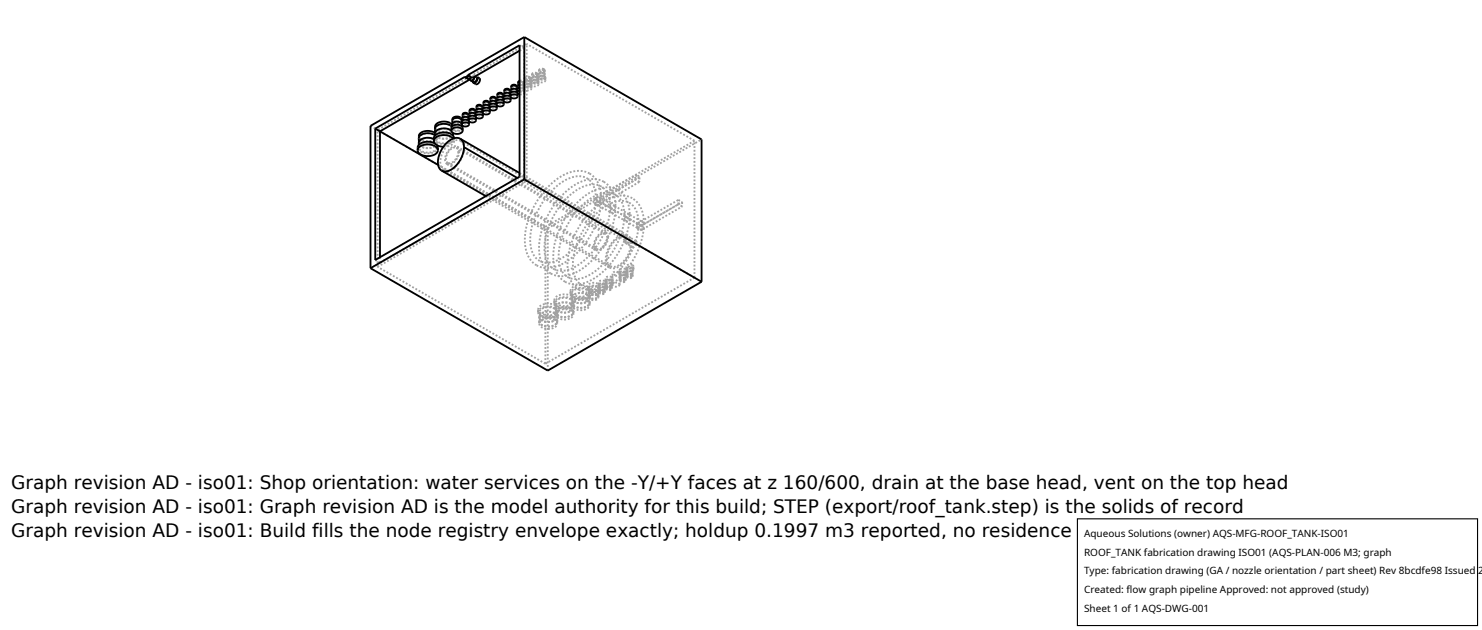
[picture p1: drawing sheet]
<svg xmlns="http://www.w3.org/2000/svg" width="212mm" height="90mm" viewBox="0 0 212 90" stroke-linecap="round" stroke-linejoin="round" font-family="sans-serif">
<g fill="none" stroke="#a0a0a0" stroke-width=".26" stroke-dasharray=".3 .3" stroke-linecap="butt">
<path d="M52.9 18l25.3 14.6M54.3 18.8l-.4-.2M59.8 19.8l.2-.4 .6-.3h.7l.7 .2M59.8 19.8v-.2M62 19.3l.3 .2 .1 .3M62 19.9l.3 .2 .1 .3M62.1 19l.3 .4M62.1 19.3l.3 .5M62.2 18.5l.2-.5 .5-.2 .7-.1 .7 .2M62.2 19.1l.1-.4 .6-.3h.7l.7 .2M62.2 19.8l.1-.5 .6-.2 .7-.1 .7 .2M62.2 18.5l-.1-.2"/>
<path d="M62.2 19.1l-.1-.2M62.2 19.8l-.1-.5M62.4 19.8l-.1 .3-.3 .2-.8 .2-.9-.2-.3-.2-.2-.3M62.4 19.8v-.4M62.4 19.4l-.1 .3-.3 .2-.8 .3-1-.2-.3-.3-.1-.3M62.4 19.8l-.1 .3-.3 .2-.8 .2-1-.2-.3-.2-.1-.3M64.3 17.9l.3 .3 .1 .3M64.3 18.6l.3 .2 .1 .3M64.3 19.2l.3 .3 .1 .3M64.5 18.7l.2 .3M64.5 18.1l.2 .4M64.6 17.8l.1 .3"/>
<path d="M64.6 17.2l.1-.1 .3-.2h.4l.3 .1M64.6 17.8l.1-.2 .3-.2h.4l.3 .1M64.6 18.3l.1-.2 .3-.2 .7 .1M64.6 17.2v-.1M64.6 17.8v-.2M64.6 18.3v-.3M64.7 18.5l-.1 .2-.3 .3-.8 .2-1-.2-.2-.3-.1-.2M64.7 19.1l-.1 .3-.3 .2-.9 .2-.9-.2-.2-.2-.1-.3M64.7 19.8l-.1 .2-.3 .2-.8 .3-.9-.2-.3-.3-.1-.2M64.7 18.5v-.4M64.7 19.1v-.6M64.7 19.8v-.5"/>
<path d="M64.7 18.1l-.1 .3-.3 .2-.8 .2-.9-.2-.3-.2-.2-.3M64.7 18.5l-.1 .2-.3 .2-.8 .3-1-.2-.3-.3-.1-.2M64.7 19.1l-.1 .3-.3 .2-.9 .2-.9-.2-.3-.2-.1-.3M64.7 19.8l.2 .3M64.9 19.7l-.1 .3-.3 .3-1.1 .3-1-.3-.3-.3-.1-.3M64.9 19.7v.4M65.7 17l.2 .2M65.7 17.5l.2 .3M65.7 18l.2 .3M65.9 17.2l-.2 .3-.4 .1-.5-.1-.2-.3M65.9 17.8l-.2 .2-.4 .1-.5-.1-.2-.2M65.9 18.3l-.2 .2-.4 .1-.5-.1-.2-.2"/>
<path d="M65.9 17.2v-.1M65.9 17.8v-.2M65.9 18.3v-.3M65.9 17l-.1 .3-.5 .1-.5-.1-.2-.3M66 17.2l-.3 .3-.4 .1-.5-.1-.2-.3M66 17.8l-.3 .2-.4 .1-.5-.1-.2-.2M66.1 18.3l-.2 .3-.6 .1-.6-.1-.2-.3M66.1 16.5l.2-.2h.4M66.1 16.9l.2-.2 .4 .1M66.1 17.4l.2-.2h.4M66.1 16.5v-.1M66.1 16.9v-.1"/>
<path d="M66.1 17.4v-.2M66.4 11h.1M66.4 11l.5 .2M66.7 16.3l.1 .2M66.7 16.8l.1 .1M66.7 17.2l.1 .2M66.8 11.3l.3 .1M66.8 16.5l-.3 .2-.3-.1-.1-.1M66.8 16.9l-.3 .2h-.3l-.1-.2M66.8 17.4l-.3 .2-.3-.1-.1-.1M66.8 16.5l.1-.1M66.8 16.9l.1-.1"/>
<path d="M66.8 17.4l.1-.2M66.9 16.3l-.4 .2h-.3l-.1-.2M66.9 16.5l-.1 .1-.3 .1-.3-.1-.1-.1M66.9 16.9l-.1 .2-.3 .1-.3-.1-.1-.2M67 17.4l-.1 .2-.4 .1-.4-.1-.1-.2M67.1 11v.4M67.1 11l-13.2 7.6M67.1 11l.2 .1M67.1 15.9l.2-.2h.4M67.1 16.4l.2-.2h.4M67.1 16.8l.2-.2 .4 .1M67.1 15.9v-.1"/>
<path d="M67.1 16.4v-.1M67.1 16.8v-.2M67.2 11.1v.3M67.2 11.1h.1M67.2 11.1l.5 .2M67.3 11.1l-.1 .2 .1 .2M67.5 11.1v-.4M67.5 11.4v.2M67.5 11.4l.2-.1M67.5 11.4l.4 .2M67.7 11.3l-.1 .3 .1 .1M67.7 10.8l-.2-.1"/>
<path d="M67.7 11v-.2M67.7 15.7l.1 .2M67.7 16.2l.1 .2M67.7 16.7l.1 .1M67.8 11l-.1-.2M67.8 15.9l-.3 .2h-.3l-.1-.2M67.8 16.4l-.3 .2-.3-.1-.1-.1M67.8 16.8l-.3 .2h-.3l-.1-.2M67.8 15.9v-.1M67.8 16.4v-.1M67.8 16.8l.1-.2M67.8 10.9l-.1-.1"/>
<path d="M67.9 15.8l-.2 .1-.2 .1-.3-.1-.1-.1M67.9 15.9l-.2 .2h-.2h-.3l-.1-.2M67.9 16.4l-.2 .1-.2 .1-.3-.1-.1-.1M67.9 11.6l-.1 .2 .1 .2M67.9 11.6l.6-.4M68 16.8l-.2 .2-.3 .1-.4-.1-.1-.2M68.1 15.3l.2-.2 .4 .1M68.1 15.8l.2-.2h.4M68.1 16.2l.2-.2 .4 .1M68.1 15.3v-.1M68.1 15.8v-.1M68.1 16.2v-.2"/>
<path d="M68.7 15.2l.1 .1M68.7 15.6l.1 .2M68.7 16.1l.1 .1M68.8 15.3l-.3 .2h-.3l-.1-.2M68.8 15.8l-.3 .2-.3-.1-.1-.1M68.8 16.2l-.3 .3-.3-.1-.1-.2M68.8 15.3v-.1M68.8 15.8v-.1M68.8 16.2v-.2M68.8 15.2l-.3 .2h-.3l-.1-.2M68.9 15.3l-.1 .2-.3 .1-.3-.1-.2-.2M68.9 15.8l-.1 .1-.3 .1h-.3l-.2-.2"/>
<path d="M69 16.2l-.2 .2-.3 .1-.4-.1-.2-.2M69.1 14.8l.2-.3 .4 .1M69.1 15.2l.2-.2 .4 .1M69.1 15.7l.2-.2h.4M69.1 14.8v-.1M69.1 15.2v-.1M69.1 15.7v-.2M69.7 14.6l.1 .2M69.7 15.1l.1 .1M69.7 15.5l.1 .2M69.8 14.8l-.3 .2-.3-.1-.1-.1M69.8 15.2l-.3 .2h-.3l-.1-.2"/>
<path d="M69.8 15.7l-.3 .2-.3-.1-.1-.1M69.8 14.8v-.1M69.8 15.2v-.1M69.8 15.7v-.2M69.8 14.6l-.1 .2h-.2h-.3l-.1-.2M69.9 14.8l-.2 .1-.2 .1-.3-.1-.2-.1M69.9 15.2l-.2 .2h-.2h-.3l-.2-.2M70 15.7l-.2 .2-.3 .1-.4-.1-.2-.2M70.1 14.2l.2-.2h.4M70.1 14.6l.2-.2 .4 .1M70.1 15.1l.2-.2h.4M70.1 14.2v-.1"/>
<path d="M70.1 14.6v-.1M70.1 15.1l-.1-.2M70.7 14l.1 .2M70.7 14.5l.1 .1M70.7 14.9l.1 .2M70.8 14.2l-.3 .2-.3-.1-.1-.1M70.8 14.6l-.3 .2h-.3l-.1-.2M70.8 15.1l-.3 .2-.3-.1-.1-.1M70.8 14.2v-.1M70.8 14.6v-.1M70.8 15.1v-.2M70.8 14l-.3 .3-.3-.1-.1-.2"/>
<path d="M70.9 14.2l-.1 .1-.3 .1h-.3l-.2-.2M70.9 14.6l-.2 .2-.2 .1-.3-.1-.2-.2M70.9 15.1l-.1 .2-.3 .1-.4-.1-.2-.2M71.1 13.6l.2-.2h.4M71.1 14.1l.2-.2h.4M71.1 14.5l.2-.2 .4 .1M71.1 13.6l-.1-.1M71.1 14.1l-.1-.1M71.1 14.5l-.1-.2M71.7 13.4l.1 .2M71.7 13.9l.1 .2M71.7 14.4l.1 .1"/>
<path d="M71.8 13.6l-.4 .2h-.2l-.1-.2M71.8 14.1l-.4 .2-.2-.1-.1-.1M71.8 14.5l-.4 .2h-.2l-.1-.2M71.8 13.6v-.1M71.8 14.1v-.1M71.8 14.5v-.2M71.8 13.5l-.1 .1-.3 .1-.2-.1-.2-.1M71.8 13.6l-.1 .2h-.2h-.3l-.2-.2M71.8 14.1l-.1 .1-.2 .1-.3-.1-.2-.1M71.9 14.5l-.1 .2-.3 .1-.4-.1-.2-.2M72 13l.3-.2 .4 .1M72 13.5l.3-.2h.4"/>
<path d="M72 14l.3-.3 .4 .1M72 13v-.1M72 13.5v-.1M72 14v-.2M72.7 12.9l.1 .1M72.7 13.3l.1 .2M72.7 13.8l.1 .2M72.8 13l-.3 .2h-.3l-.2-.2M72.8 13.5l-.3 .2h-.3l-.2-.2M72.8 14l-.3 .2-.3-.1-.2-.1M72.8 13v-.1M72.8 13.5v-.1"/>
<path d="M72.8 14v-.2M72.8 12.9l-.3 .2h-.3l-.2-.2M72.8 13l-.1 .2-.2 .1-.3-.1-.2-.2M72.8 13.5l-.1 .2h-.2h-.3l-.2-.2M72.9 13.9l-.1 .2-.4 .1h-.3l-.2-.3M73 12.5l.3-.2h.4M73 12.9l.3-.2 .4 .1M73 13.4l.2-.2h.5M73 12.5v-.1M73 12.9v-.1M73 13.4v-.2M73.7 12.3l.1 .2"/>
<path d="M73.7 12.8l.1 .1M73.7 13.2l.1 .2M73.8 12.5l-.4 .2-.2-.1-.2-.1M73.8 12.9l-.4 .2h-.2l-.2-.2M73.8 13.4l-.4 .2-.2-.1-.2-.1M73.8 12.5v-.1M73.8 12.9v-.1M73.8 13.4v-.2M73.8 12.3l-.1 .2h-.3h-.2l-.2-.2M73.8 12.5l-.1 .1-.3 .1-.3-.1-.1-.1M73.8 12.9l-.1 .2-.3 .1-.3-.1-.1-.2M73.9 13.4l-.1 .2-.3 .1-.4-.1-.2-.2"/>
<path d="M74 11.9l.3-.2h.4M74 12.4l.3-.3 .4 .1M74 12.8l.3-.2h.4M74 11.9v-.1M74 12.4v-.1M74 12.8v-.2M74.2 7.2l.7-.3M74.2 11.6h.5M74.2 11.7h.5M74.2 12.1l.5 .1M74.2 12.5l.6 .1M74.2 12.9l.6 .1"/>
<path d="M74.7 11.7l.1 .2M74.7 12.2l.1 .2M74.7 12.6l.1 .2M74.7 11.6l.1 .2M74.8 12.6l.1 .2M74.8 13l.1 .2M74.8 11.9l-.4 .2h-.2l-.2-.2M74.8 12.4l-.4 .2-.2-.1-.2-.1M74.8 12.8l-.4 .2h-.2l-.2-.2M74.8 11.9v-.1M74.8 12.4v-.5M74.8 12.8v-.4"/>
<path d="M74.8 11.8l-.4 .2-.3-.1-.1-.1M74.8 11.9l-.1 .2h-.3h-.3l-.1-.2M74.8 12.4l-.1 .1-.3 .1-.3-.1-.1-.1M74.9 6.9l-.7-.4M74.9 12.2l.3-.2h.6M74.9 12.6l.3-.3 .6 .1M74.9 12.2v.4M74.9 12.8l-.1 .2-.4 .1-.3-.1-.2-.2M74.9 13.2l-.2 .2-.5 .1M74.9 12.8v.4M75 11.3l.2-.2h.5M75 11.8l.2-.2h.5"/>
<path d="M75 11.2l.3-.2h.4M75 11.3l.2-.2 .5 .1M75 12.2l.2-.2 .5 .1M75 11.3v-.1M75 11.8v-.5M75 12.2v-.4M75.2 6.3l-7.7 4.4M75.7 11.2l.1 .1M75.7 11.6l.1 .2M75.7 12.1l.1 .1M75.7 11l.1 .2M75.7 11.1l.1 .2"/>
<path d="M75.8 12l.1 .2M75.8 12.4l.1 .2M75.8 11.3l-.4 .2h-.3l-.1-.2M75.8 11.8l-.4 .2-.2-.1-.2-.1M75.8 12.2l-.1 .2h-.3h-.2l-.2-.2M75.8 11.3v-.1M75.8 11.8v-.5M75.8 12.2v-.4M75.8 11.2l-.1 .1-.3 .1-.3-.1-.1-.1M75.8 11.3l-.1 .2-.3 .1-.3-.1-.1-.2M75.8 11.8l-.1 .1-.3 .1-.3-.1-.1-.1M75.9 11.7l.3-.3h.6"/>
<path d="M75.9 12l.3-.2h.6M75.9 11.7v.3M75.9 12.2l-.1 .2-.4 .1-.4-.1-.1-.2M75.9 12.6l-.1 .2-.4 .1-.4-.1-.1-.2M75.9 12.2v.4M76 10.8l.2-.3 .5 .1M76 11.2l.2-.2h.5M76 10.6l.2-.2h.5M76 10.8l.3-.3 .4 .1M76 11.2l.3-.2h.4M76 11.7l.2-.2h.5M76 10.8v-.2"/>
<path d="M76 11.2v-.4M76 11.7v-.5M76.7 10.6l.1 .2M76.7 11l.1 .2M76.7 11.5l.1 .2M76.7 10.4l.1 .2M76.8 11.4l.1 .3M76.8 11.8l.1 .2M76.8 10.8l-.4 .2-.3-.1-.1-.1M76.8 11.2l-.4 .2h-.3l-.1-.2M76.8 11.7l-.4 .2-.3-.1-.1-.1M76.8 10.8v-.2"/>
<path d="M76.8 11.2v-.4M76.8 11.7v-.5M76.8 10.6l-.4 .2h-.3l-.1-.2M76.8 10.8l-.1 .1-.3 .1-.3-.1-.1-.1M76.8 11.2l-.1 .2h-.3h-.3l-.1-.2M76.9 11.1l.3-.3 .5 .1M76.9 11.5l.3-.3 .5 .1M76.9 11.1v.4M76.9 11.7l-.1 .2h-.4h-.4l-.1-.2M76.9 12l-.1 .3h-.4h-.4l-.1-.3M76.9 11.7v.3M77 10.2l.2-.3 .5 .1"/>
<path d="M77 10.6l.2-.2 .5 .1M77 10l.2-.2 .5 .1M77 10.2l.2-.2h.4M77 10.6l.2-.2 .4 .1M77 11.1l.2-.2h.4M77 10.2v-.2M77 10.6v-.4M77 11.1v-.5M77.6 10l.2 .2M77.6 10.5l.2 .1M77.6 10.9l.2 .2M77.7 9.9l.1 .1"/>
<path d="M77.7 10l.1 .2M77.7 10.5l.1 .1M77.7 10.9l.2 .2M77.7 11.3l.2 .2M77.8 10.2l-.4 .2-.3-.1-.1-.1M77.8 10.6l-.4 .2h-.3l-.1-.2M77.8 11.1l-.4 .2-.3-.1-.1-.1M77.8 10.2v-.2M77.8 10.6v-.4M77.8 11.1v-.5M77.8 10l-.4 .2h-.3l-.1-.2M77.8 10.2l-.1 .1-.3 .1-.3-.1-.1-.1"/>
<path d="M77.8 10.6l-.1 .2-.3 .1-.3-.1-.1-.2M77.9 11.1l-.2 .2-.3 .1-.4-.1-.1-.2M77.9 11.5l-.1 .2-.4 .1-.4-.1-.1-.2M77.9 11.1v.4M53.9 38.1v-19.5M54.3 37.5l20.6-11.9M54.3 37.5v-.8M54.3 37.5l-.7-.4M59.8 20.4l.2-.4 .6-.3h.7l.7 .2M59.8 21.1l.2-.4 .6-.3h.7l.7 .2M59.8 20.4v-.1M59.8 21.1v-.4"/>
<path d="M62 20.6l.3 .2 .1 .3M62.1 20.5l.3 .2M62.4 20.4l-.1 .3-.3 .2-.8 .2-1-.1-.3-.3-.1-.3M62.4 21.1l-.1 .3-.3 .2-.9 .2-.8-.2-.4-.2-.1-.3M62.4 20.4v-.6M62.4 21.1v-.7M62.4 20.4l-.1 .3-.3 .2-.8 .3-1-.2-.3-.3-.1-.3M62.5 21.1v.3l-.3 .2-1 .3-1.1-.2-.3-.3-.1-.3M63.4 24.3l-.4-.5-.1-.6 .1-.9 .4-.8 .5-.8 .7-.5 .6-.2 .6 .1M63.4 24.3l23.8 13.7M63.9 23.4l-.3-.2v-.4l.2-1 .8-.8 .4-.1h.3M63.9 23.4l21.2 12.3"/>
<path d="M64 23.3l-.2-.2-.1-.4 .2-.8 .6-.7 .4-.1h.3M64 23.3l21.2 12.2M64.9 20.1l-.2 .4-.3 .2-1.1 .3M65.2 21.1l.2 .2 .1 .4M65.2 21.1l21.3 12.3M65.3 20.9l.2 .3 .1 .4M65.3 20.9l21.3 12.3M65.5 21.7l-.2 .6-.4 .6-.5 .4h-.4M65.6 21.6l-.2 .8-.4 .6-.6 .4h-.5M65.8 20.1l.3 .4 .2 .7M65.8 20.1l23.8 13.8M66.3 21.2l-.3 1.3-.8 1.1-.4 .4-.6 .3-.4 .1-.4-.1"/>
<path d="M69.4 28l17.7 10.2M73.9 25.4l15.5 9M74.2 24.7l15.5 8.9M74.9 25.6l-.7-.4M74.9 25.6v-18.7M75.2 25.8l-21.3 12.3M75.2 25.8v-19.5M76.6 37.9l1.2 .4 1.4-.2 1.6-.7 1.4-1.1 1.5-1.6 1-1.8 .8-2 .4-1.8M77.9 32.4l-15.3-8.8M77.9 32.4l21.3-12.3M78.2 32.6l22-12.7M78.7 39.1l.6 .2 .6 .1 1.4-.1 1.5-.7 1.6-1.2 1.3-1.6 1-1.7 .8-2 .4-1.9"/>
<path d="M84.2 24.8l.7 .6 .5 .8 .4 1 .1 1.2M84.2 24.8l-.8-.3-1-.1-1 .2-1.1 .5-1 .7-1 .9-.9 1-.9 1.3-.7 1.4-.5 1.4-.3 1.3v1.2l.1 1.2 .3 1 .5 .8 .7 .6M84.9 28.4l.3-.2M84.9 28.4v.7M84.9 29.1l.3-.2M84.9 29.1l.5 .3M85.1 29l.1-.1M85.1 28.4l.1 .2h.3h.3l.1-.2M85.1 28.4l-.1-1.1-.4-1-.6-.7-.8-.4h-.9l-1.1 .3-1.1 .6-1.1 .9-1 1.2-.9 1.3-.6 1.4-.5 1.3-.2 1.5v1.2l.2 1.1 .5 .8 .4 .4 .6 .2 1.2 .1 1.4-.6 1.5-1 1.3-1.5 1-1.7 .8-1.8 .4-1.9M85.1 35.7h.5l.6-.4 .5-.7 .1-.7M85.2 28.9l5.6-3.2M85.2 35.5l.5 .1 .5-.4 .4-.6 .1-.6"/>
<path d="M85.2 28.2l5.6-3.2M85.2 28.2l-.1 .2M85.4 29.4v-.6M85.4 28.8l-.5-.4M85.4 28.8l.1-.1M85.4 29.4l.1-.1M85.5 28.7v.6M85.5 29.3l1.6 1M85.7 28.9h-.5M85.7 28.9l.2 .2M85.8 28.2h-.6M85.9 29.1l-.2 .1-.3 .1-.2-.1-.1-.2"/>
<path d="M85.9 28.4l-.1-.2M86 28.4v.6M86 28.4l5.3-3.1M86 29l5.3-3M86.2 26l.7 .5 .6 .9 .3 1 .1 1.2M86.2 26l-.8-.4h-1l-1 .2-1.1 .5-1.1 .8-1 .9-.9 1.1-.8 1.2-.7 1.3-.4 1.4-.3 1.4-.1 1.2 .1 1.1 .3 1 .6 .8 .7 .6M86.5 33.4l-.3-.1-.4 .1-.6 .7-.2 .8v.4l.2 .2M86.5 39.8l.1 .2 .4 .1 .3-.1 .2-.2M86.6 33.2l-.4-.1-.4 .2-.7 .7-.3 1 .1 .4 .2 .3M86.7 34l-.1-.4-.1-.2M86.8 33.9v-.4l-.2-.3M87.1 38.2l.3 .1h.5l1.1-.7 .8-1.1 .4-1.3"/>
<path d="M87.1 30.2v.1M87.1 30.2l-.4 1.8-.7 1.9-1.1 1.7-1.3 1.5-1.4 1-1.4 .5h-1.3l-.5-.2-.4-.4-.5-.8-.3-1.1v-1.2l.2-1.4 .5-1.4 .7-1.5 .9-1.4 1-1 1.1-1 1.1-.6 1.1-.2h.9l.8 .4 .6 .6 .3 1.1 .1 1.1M87.1 30.3l.2-.6M87.1 29.6l.2 .1M87.2 38l.3 .1 .5-.1 1-.6 .8-1.2 .3-1.1M87.3 29.7l-1.8-1M87.3 29.7l.1 .7M87.3 29.7l.4 .1 .2-.2M87.3 40l-.5-.1-.3 .3M87.3 39.6l-.5-.1-.3 .3M87.4 30.4h.3l.2-.2M87.4 30.4l1.8 1.1"/>
<path d="M87.5 39.1l.1 .2 .4 .1 .3-.1 .2-.2M87.5 39.8l-.2-.2M87.8 30.1l-.4-.1-.3 .2M87.8 29.4h-.4l-.3 .2M87.8 29.4l-1.8-1M87.9 30.2l-.1-.1M87.9 29.6l-.1-.2M88.3 27.1l.7 .6 .5 .9 .3 1 .1 1.1M88.3 27.1l-.9-.3h-1l-.9 .2-1.2 .5-1.1 .7-1 1-.8 1-.9 1.3-.6 1.3-.5 1.3-.3 1.4-.1 1.2 .1 1.2 .4 1 .5 .7 .7 .6M88.3 38.9l-.5-.1-.3 .3M88.5 39l.1 .2 .3 .1 .4-.1 .2-.2M88.5 38.6l.1 .2 .4 .1 .3-.1 .2-.2"/>
<path d="M88.5 39v-.4M88.5 39.1l-.2-.2M88.6 39.9l.1 .2 .3 .1 .3-.1 .1-.2M88.6 39.5l.1 .1 .3 .1 .3-.1 .1-.1M88.6 39.9l.1 .2h.2h.3l.1-.2M88.6 39.5l.1 .1 .3 .1 .2-.1 .1-.1M88.6 39l.1 .2h.3h.2l.1-.2M88.6 39.9v.2M88.6 39.5v.4M88.6 39v.5M89.1 31.4l.1 .1M89.1 31.4l-.3 1.8-.8 1.8-1 1.7-1.4 1.5-1.4 1.1-1.4 .5h-.7l-.6-.1-.5-.2-.4-.3-.5-.9-.3-1.1v-1.2l.3-1.5 .5-1.4 .6-1.3 .9-1.3 1-1.1 1.1-.9 1.1-.7 1.1-.3 .9 .1 .8 .3 .6 .7 .3 1 .2 1.1"/>
<path d="M89.2 31.5l.1-.6M89.2 30.7l.1 .2M89.2 34.6l.9 .5M89.2 34.6v-.3M89.2 34.3l.9 .5M89.2 34.3v.2M89.2 34.5v.1M89.2 39.8l-.4-.1-.2 .2M89.2 39.3h-.4l-.2 .2M89.2 38.9l-.4-.1-.2 .2M89.2 39.9h-.4l-.2 .2M89.3 39.8l-.5-.1-.2 .2"/>
<path d="M89.3 39.3h-.5l-.2 .2M89.3 30.9l-2-1.2M89.3 30.9l.1 .7M89.3 30.9l.4 .1 .2-.3M89.3 38.8l-.5-.1-.3 .3M89.3 38.4h-.5l-.3 .2M89.3 39.9l-.1-.1M89.3 39.5l-.1-.2M89.3 39l-.1-.1M89.3 39.9l.1 .2M89.3 39.5l.1 .4M89.3 39l.1 .5"/>
<path d="M89.4 34.7l.8 .5M89.4 34l.8 .5M89.4 34l.2-.2h.2M89.4 34v.4M89.4 39.9l-.1-.1M89.4 39.5l-.1-.2M89.4 34.4v.3M89.4 31.6h.4l.1-.2M89.4 31.6l1.6 .9M89.5 38.4l.1 .2 .3 .1h.4l.2-.3M89.5 38.1l.1 .2 .3 .1 .4-.1 .2-.2M89.5 38.4v-.3"/>
<path d="M89.5 39l-.2-.2M89.5 38.6l-.2-.2M89.5 39v-.4M89.5 39.3l.2 .2 .2 .1 .4-.1 .1-.2M89.5 38.9l.2 .2h.2h.3l.2-.2M89.6 33.9l-.6-.2-.6 .3-.7 .5-.5 .7-.4 .9-.1 .8 .1 .7 .4 .4M89.6 39.5l.1 .1 .3 .1h.2l.1-.2M89.6 39.3l.1 .2 .2 .1 .3-.1 .1-.2M89.6 38.9l.1 .1 .2 .1h.3l.1-.2M89.6 38.4l.1 .2 .2 .1 .3-.1 .1-.2M89.6 39.3v.2M89.6 38.9l-.1 .4"/>
<path d="M89.6 38.4l-.1 .5M89.7 33.6l-.6-.1-.7 .3-.7 .5-.6 .9-.4 .9-.2 .8 .1 .8 .5 .5M89.8 31.2h-.4l-.3 .2M89.8 33.8l.1 .3M89.8 30.6l-2-1.2M89.8 30.6l-.4-.1-.2 .2M89.9 31.4l-.1-.2M89.9 34.1l-.2 .4-.3 .2M89.9 30.7l-.1-.1M90.1 35.1v.1M90.1 34.8l-.2-.6-.3-.3M90.1 35.2h.1"/>
<path d="M90.2 34.5l-.1 .3M90.2 34.5l-.1-.5-.4-.4M90.2 39.2h-.4l-.2 .1M90.2 38.7h-.4l-.2 .2M90.2 38.3l-.4-.1-.2 .2M90.2 39.3h-.4l-.2 .2M90.3 39.2l-.5-.1-.3 .2M90.3 38.7h-.5l-.3 .2M90.3 28.3l-.8-.3-1-.1-1 .2-1.1 .5-1 .7-1 .9-.9 1.1-.9 1.2-.6 1.2-.5 1.4-.4 1.5v1.2l.1 1.2 .3 1.1 .5 .7 .7 .6M90.3 35.3l.4-.2 .2-.5M90.3 35.3l-.2-.1M90.3 38.2h-.5l-.3 .2"/>
<path d="M90.3 37.8h-.5l-.3 .3M90.3 39.3l-.1-.1M90.3 38.9l-.1-.2M90.3 38.4l-.1-.1M90.3 39.3v.2M90.3 38.9l.1 .4M90.3 38.4l.1 .5M90.3 39.5l-.1-.2M90.4 39.3l-.1-.1M90.4 38.9l-.1-.2M90.5 38.4l-.2-.2M90.5 38.1l-.2-.3"/>
<path d="M90.5 38.4v-.3M90.8 25l.5 .3M90.8 25.7v-.7M90.8 34.4h-.2l-.3 .3-.1 .4 .1 .2M90.8 34.4l-1-.6M90.9 34.6l-.1-.2M91 32v.6M91 32.6v-.1M91 32v-.1M91 32.6l.5 .3M91 31.9l-1.7-1M91 32.5v-.6"/>
<path d="M91.2 32.6l.2-.2h.4M91.2 31.9l.2-.2 .5 .1M91.2 31.9l-.1-1.2-.4-.9-.6-.7-.7-.4h-1l-1.1 .3-1.1 .6-1.1 1-1 1.1-.9 1.3-.6 1.4-.5 1.5-.3 1.4 .1 1.3 .2 1 .5 .8 .5 .3 .5 .2 1.2 .1 1.4-.5 1.5-1.1 1.3-1.5 1.1-1.7 .7-1.8 .4-1.8M91.3 25.3v.7M91.3 26l-.5-.3M91.5 32.9v-.6M91.5 32.3l-.5-.3M91.5 32.9l.3-.2M91.5 32.3l.4-.2M91.6 32.2l-5.6-3.2M91.6 31.6l-1.8-1M91.6 32.2v-.6"/>
<path d="M91.6 32.2l5.3-3M91.6 31.6l5.3-3.1M91.8 32.7l5.6-3.2M91.8 32.7l-.4 .1-.2-.2M91.8 32.7l.1-.1M91.9 32.1h-.4l-.3-.2M91.9 32.1l.1-.2M91.9 32.1l5.5-3.2M91.9 32.6l-.1-.2M91.9 32.6l-.3 1.8-.8 2-1.1 1.9-1.4 1.5-1.4 1.1-1.5 .7-1.5 .2-1.2-.4M92 31.9l-.1-.1M92 31.9l-.1-1.1-.4-1.1-.5-.8-.7-.6"/>
<path d="M96.9 28.5l.5 .4M96.9 29.2v-.7M97.4 28.9v.6M97.4 29.5l-.5-.3M99.2 39.6v-19.5M99.2 20.1l-24-13.8M99.2 39.6l-24-13.8M76.9 44.6l.1 .3 .3 .3 1 .2h.5l.5-.2 .4-.3v-.3M76.9 44.2l.1 .3 .3 .3 .9 .2 1.1-.2 .3-.3 .1-.3M76.9 44.6v-.4M77 45.9l.1 .3 .3 .2 .9 .2 .9-.2 .3-.2 .1-.3M77 45.2l.1 .3 .2 .2 .9 .3 1-.2 .3-.3 .1-.3"/>
<path d="M77 46.2l.1 .3 .3 .3 .9 .2 .9-.2 .3-.3 .1-.3M77.1 45.9v.2l.3 .3 .9 .2 .9-.2 .3-.2 .1-.3M77.1 45.2v.3l.3 .2 .8 .3 1-.2 .3-.3 .1-.3M77.1 44.6v.2l.3 .3 .9 .2 .9-.2 .3-.3 .1-.2M77.1 45.9l-.1 .3M77.1 45.2l-.1 .7M77.1 44.6l-.1 .6M77.9 51.9l-24-13.8M77.9 51.9v-19.5M77.9 51.9l21.3-12.3M78.2 52.9v-20.3M79.2 43.3l.1 .3 .3 .2 .9 .3 .6-.1 .5-.1 .3-.3 .2-.3"/>
<path d="M79.2 42.9l.1 .3 .3 .3 1 .2 1-.2 .4-.3 .1-.3M79.2 43.3v-.4M79.2 45.4l-.6-.2h-.8l-.5 .3-.2 .4M79.2 44.7l-.6-.2-.7 .1-.6 .2-.2 .4M79.2 44.1l-.7-.2h-.7l-.5 .3-.2 .4M79.2 45.7l-.6-.2h-.7l-.6 .3-.3 .4M79.2 45.4l-.6-.2h-.8l-.6 .3-.2 .4M79.2 44.7l-.7-.2-.7 .1-.6 .2-.2 .4M79.3 44.5l.1 .3 .2 .2 1 .3 .9-.2 .3-.3 .1-.3M79.3 43.9l.1 .3 .3 .2 .9 .3 .9-.3 .3-.2 .1-.3M79.3 44l-.7-.2h-.9l-.6 .3-.2 .5M79.3 43.6l-.7-.2h-.9l-.6 .3-.2 .5"/>
<path d="M79.3 44.9l.1 .3 .3 .2 .9 .2 .9-.2 .3-.2 .1-.3M79.4 44.5v.3l.3 .2 .9 .3 .9-.2 .3-.3 .1-.3M79.4 43.9l.1 .3 .2 .2 .9 .2 .9-.2 .3-.2 .1-.3M79.4 43.2v.3l.3 .2 .9 .3 .9-.2 .3-.3 .1-.3M79.4 44.5l-.1 .4M79.4 43.9l-.1 .6M79.4 43.2l-.1 .7M79.6 45.9l-.1-.3-.3-.2M79.6 45.2l-.1-.3-.3-.2M79.6 44.6l-.1-.3-.3-.2M79.6 45.9v.3M79.6 45.2v.7"/>
<path d="M79.6 44.6v.6M79.6 46.2l-.1-.3-.3-.2M79.7 44.6l-.1-.3-.3-.3M79.7 44.2l-.1-.3-.3-.3M79.7 44.6v-.4M80.7 40.2l1.2 .4 1.5-.2 1.4-.6 1.5-1.2 1.4-1.5 1.1-1.8 .7-2 .4-1.9M81.5 41.9l.1 .3 .3 .3 1 .3 1.1-.3 .3-.3 .1-.3M81.5 41.5l.1 .3 .3 .3 1 .3 1-.3 .3-.2 .2-.4M81.5 41.9v-.4M81.5 44l-.6-.1h-.7l-.6 .3-.2 .3M81.5 43.4l-.6-.2h-.8l-.5 .3-.2 .4M81.5 42.7l-.6-.2-.7 .1-.6 .2-.2 .4"/>
<path d="M81.5 44.4l-.7-.2h-.7l-.5 .3-.3 .4M81.5 44l-.6-.2-.7 .1-.6 .2-.3 .4M81.5 43.4l-.6-.2h-.8l-.5 .3-.3 .4M81.6 43.2l.1 .3 .3 .2 .9 .3 .9-.2 .3-.3 .1-.3M81.6 42.5l.1 .3 .3 .3 .9 .2 .9-.2 .3-.2 .1-.4M81.6 42.7l-.6-.3-1 .1-.6 .3-.2 .5M81.6 42.3l-.7-.3-.8 .1-.7 .3-.2 .5M81.7 43.5v.3l.3 .3 .9 .2 .9-.2 .3-.3 .1-.3M81.7 43.2l.1 .3 .2 .2 .9 .2 .9-.2 .3-.2 .1-.3M81.7 42.5v.3l.3 .3 .9 .2 .9-.2 .3-.2 .1-.4M81.7 41.9v.3l.3 .2 .9 .2 .9-.2 .3-.2 .1-.3M81.7 43.2v.3"/>
<path d="M81.7 42.5l-.1 .7M81.7 41.9l-.1 .6M81.9 44.5l-.1-.2-.3-.3M81.9 43.9l-.1-.3-.3-.2M81.9 43.2l-.1-.2-.3-.3M81.9 44.5v.4M81.9 43.9v.6M81.9 43.2v.7M81.9 44.9l-.1-.3-.3-.2M81.9 44.5l-.1-.3-.3-.2M82.1 43.3l-.1-.4-.4-.2M82.1 42.9l-.2-.4-.3-.2"/>
<path d="M82.1 43.3v-.4M83.8 42.7l-.6-.2h-.7l-.6 .3-.2 .4M83.8 42.1l-.7-.2h-.7l-.5 .3-.2 .3M83.8 41.4l-.5-.2h-.8l-.6 .3-.2 .4M83.8 43l-.6-.2-.7 .1-.6 .2-.2 .4M83.8 42.7l-.6-.2h-.7l-.6 .3-.3 .4M83.8 42l-.7-.2-.7 .1-.5 .2-.3 .4M84 41.3l-.8-.2h-.8l-.7 .4-.2 .4M84 40.9l-.8-.2-.8 .1-.7 .3-.2 .4M84 41.2l.2 .4 .6 .1 .6-.1 .2-.4M84 40.8l.2 .4 .6 .1 .5-.1 .3-.4M84 41.2v-.4"/>
<path d="M84.1 42.3l.2 .2 .4 .2 .6-.2 .2-.2M84.1 41.7l.2 .3 .5 .1 .5-.1 .2-.3M84.1 42.5l.2 .3 .5 .1 .5-.1 .2-.3M84.1 42.3l.2 .2 .4 .2 .5-.2 .2-.2M84.1 41.7l.2 .3 .5 .1 .4-.1 .2-.3M84.1 41.2l.2 .3 .5 .1 .4-.1 .2-.3M84.1 42.3v.2M84.1 41.7v.6M84.1 41.2v.5M84.2 43.2l-.1-.3-.3-.2M84.2 42.5l-.1-.2-.3-.2M84.2 41.9l-.1-.3-.3-.2"/>
<path d="M84.2 43.2v.3M84.2 42.5v.7M84.2 41.9v.6M84.2 43.5l-.1-.2-.3-.3M84.2 42.5l-.1-.2-.3-.3M84.4 41.9l-.1-.3-.3-.3M84.4 41.5l-.1-.3-.3-.3M84.4 41.9v-.4M85.2 42l-.7-.1-.2 .2-.2 .2M85.2 41.5l-.6-.1-.3 .2-.2 .1M85.2 41l-.6-.1-.3 .1-.2 .2M85.3 42.2l-.7-.1-.3 .2-.2 .2"/>
<path d="M85.3 42l-.8-.1-.3 .2-.1 .2M85.3 41.5l-.8-.1-.3 .1-.1 .2M85.4 40.9l-.4-.1h-.5l-.4 .2-.1 .2M85.4 40.5l-.4-.1h-.5l-.4 .2-.1 .2M85.4 42.3l-.2-.3M85.4 41.7l-.2-.2M85.4 41.2l-.2-.2M85.4 42.3l.1 .2M85.4 41.7l.1 .6M85.4 41.2l.1 .5M85.5 42.5l-.2-.3M85.5 42.3l-.2-.3"/>
<path d="M85.5 41.7l-.2-.2M85.5 40.7l.1 .2 .4 .1h.3l.2-.3M85.5 40.3l.1 .3h.4h.3l.2-.3M85.5 40.7v-.4M85.6 41.6l.1 .2 .3 .1 .3-.1 .1-.2M85.6 41.2l.1 .2h.3h.3l.1-.2M85.6 41.2l-.2-.3M85.6 40.8l-.2-.3M85.6 41.2v-.4M85.6 41.8l.1 .1 .3 .1h.3l.1-.2M85.6 41.2l.1 .1 .3 .1h.2l.2-.2M85.6 40.7l.1 .2 .3 .1 .2-.1 .2-.2"/>
<path d="M85.6 41.6v.2M85.6 41.2v.4M85.6 40.7v.5M86.3 41.5l-.4-.1-.3 .2M86.3 41h-.5l-.2 .2M86.3 40.6l-.5-.1-.2 .2M86.3 41.6h-.5l-.2 .2M86.4 40.5h-.6l-.3 .2M86.4 40.1h-.6l-.3 .2M86.4 41.6l-.1-.1M86.4 41.2l-.1-.2M86.4 40.7l-.1-.1"/>
<path d="M86.4 41.6v.2M86.4 41.2v.4M86.4 40.7v.5M86.4 41.8l-.1-.2M86.5 40.2l.1 .2 .3 .1 .4-.1 .2-.2M86.5 40.2v-.4M86.5 40.7l-.1-.2M86.5 40.3l-.1-.2M86.5 40.7v-.4M86.6 41.1l.1 .1 .3 .1 .3-.1 .1-.1M86.6 40.6l.1 .2 .3 .1 .3-.1 .1-.2M86.6 41.2l.1 .2h.3h.3l.1-.2"/>
<path d="M86.6 41.1l.1 .1 .2 .1 .3-.1 .2-.1M86.6 40.6l.1 .2h.3h.3l.1-.2M86.6 40.2l.1 .1 .3 .1 .3-.1 .1-.1M86.6 41.1v.1M86.6 40.6v.5M86.6 40.2v.4M87.3 40.9h-.5l-.2 .2M87.3 40.5l-.5-.1-.2 .2M87.3 40h-.5l-.2 .2M87.3 41.1l-.5-.1-.2 .2M87.4 41.1l-.1-.2M87.4 40.6l-.1-.1"/>
<path d="M87.4 40.2l-.1-.2M87.4 41.1v.1M87.4 40.6v.5M87.4 40.2v.4M87.4 41.2l-.1-.1M87.5 40.6l.3-.2h.5M87.5 40.6v-1.5M87.5 40.2l-.2-.2M87.5 40.2v-.4M88.3 40.4l.2 .2M88.5 40.6l-.2 .3h-.3h-.4l-.1-.3M88.5 40.6v-1.5"/>
<path d="M88.6 40.1l.1 .1 .2 .1 .3-.1 .2-.1M89.4 40.1l-.2-.2"/>
</g>
<g fill="none" stroke="#000" stroke-width=".26">
<path d="M53.6 18.4l9 5.2M62 19.9l-.8-.2-.8 .1-.5 .3-.1 .6M62.1 19l-.6-.3-.9 .1-.6 .3-.2 .5M62.1 19.3l-.8-.3-.9 .1-.6 .5v.7M64.5 18.7v-.6l.7-.3 .5 .1 .3 .1 .1 .2v.5M64.5 18.7l.2-.4 .5-.1 .6 .1 .3 .4M64.5 18.7l.2 .3 .5 .1 .6-.1 .3-.3M64.5 18.7l-.8-.3h-.9l-.6 .4-.1 .5M64.5 18.1l-.3-.3-.5-.1-1 .1-.5 .4-.1 .7M64.6 17.8l-.7-.4h-.9l-.7 .3-.2 .3v.3M64.6 18l.1-.4 .5-.2 .7 .1v.5M64.6 17.1l.1-.3 .5-.2 .6 .2 .1 .3"/>
<path d="M64.6 17.6v-.5l.6-.3 .7 .2v.6M64.7 19v.3M64.7 19.8l-.6-.4-1-.1-.8 .3-.2 .2-.1 .3M64.9 19.7l-.2-.3-.4-.3-.6-.2h-.6l-.6 .2-.4 .3-.1 .2v.5M64.9 19.7h.1M65.7 19.8l.4 .5 .2 .7M65.7 19.8l-.6-.1-.7 .2-.7 .6-.6 .8-.4 .9-.2 .9 .2 .8 .4 .5M65.7 19.8l8.5 4.9M66 17.8v-.5l.4-.2 .5 .1 .1 .6M66 17.8l.1-.2 .4-.1 .3 .1 .2 .2M66 17.8l.1 .2 .3 .1 .4-.1 .2-.2M66.1 17.2v-.4l.4-.1 .3 .1 .1 .4"/>
<path d="M66.1 16.4l.1-.2 .2-.1 .4 .1 .1 .2M66.1 16.8v-.4l.4-.2 .4 .2v.4M66.4 11l-12.8 7.4M66.4 11h.1M66.5 11.1l.4 .2M66.5 11v.1M66.8 10.7l-.2 .3h-.2M66.8 10.7l7.4-4.2v18.7l-20.6 11.9v-18.7M66.8 10.7l.1 .1M66.9 11.2v.1M66.9 11.2h.1M66.9 11.3l.4 .2"/>
<path d="M66.9 10.8l-.2 .2h-.2M66.9 10.8l-.2 .2-.2 .1M66.9 10.8l.4 .2M66.9 10.8h.1M67 17.2l.1-.2 .3-.1 .4 .1 .2 .2M67 17.2l.1 .2 .3 .1 .4-.1 .2-.2M67.1 11.4l-12.8 7.4v17.9M67.1 16.6v-.3l.3-.2 .4 .2 .1 .3M67.1 15.8v-.2l.3-.1 .4 .1v.2M67.1 16.3v-.5l.3-.1 .5 .1-.1 .5M67.2 11.4l.1 .1M67.3 11l-.2 .2-.2 .1"/>
<path d="M67.3 11h.1M67.5 11.6l.1 .2M67.7 11l-.1 .4-.3 .1M67.8 11l-.2 .4-.3 .1M67.8 16.6l.2 .2v.4M67.8 16.6l-.4-.1-.3 .1-.1 .2v.4M67.8 10.9l.3 .2M67.9 16.6l.1-.5 .4-.2 .5 .2 .1 .5M67.9 16.6l.2-.2 .3-.1 .4 .1 .2 .2M67.9 16.6l.2 .2 .3 .1 .4-.1 .2-.2M68.1 16v-.3l.3-.2 .4 .2v.3M68.1 11.1v.3l-.2 .3h-.2l-.4-.2"/>
<path d="M68.1 15.2v-.2h.3h.3l.1 .2M68.1 15.7v-.5l.3-.1 .4 .1v.5M68.2 11v.3l-.1 .3-.3 .2h-.2M68.2 11l.3 .3-.1 .5-.4 .2-.4-.2M68.2 11l-.1 .1M68.9 16.1l.1-.6 .4-.1 .5 .1 .1 .6M68.9 16.1l.2-.2 .3-.1h.4l.2 .3M68.9 16.1l.2 .1 .3 .1h.4l.2-.2M69.1 15.5v-.4l.3-.1 .4 .1v.4M69.1 14.7v-.2l.3-.1 .3 .1 .1 .2M69.1 15.1v-.4l.3-.2 .4 .2v.4M69.9 15.5l.1-.5 .4-.2 .5 .2v.5"/>
<path d="M69.9 15.5l.2-.2 .3-.1 .4 .1 .1 .2M69.9 15.5l.2 .2 .3 .1 .4-.1 .1-.2M70 14.9l.1-.4 .3-.1 .4 .1v.4M70.1 14.1v-.2l.3-.1 .3 .1 .1 .2M70.1 14.5v-.4l.3-.2 .4 .2v.4M70.9 14.9l.1-.5 .4-.2 .5 .2v.5M70.9 14.9l.2-.2 .3-.1 .4 .1 .1 .2M70.9 14.9l.2 .2 .3 .1 .4-.1 .1-.2M71 14.3l.1-.3 .3-.2 .4 .2v.3M71 13.5l.1-.2 .3-.1 .3 .1 .1 .2M71 14v-.5l.4-.1 .4 .1v.5M71.9 14.3v-.5l.5-.2 .5 .2v.5"/>
<path d="M71.9 14.3l.1-.2 .4-.1 .4 .1 .1 .2M71.9 14.3l.2 .2 .3 .1h.4l.1-.3M72 13.8v-.4l.4-.2 .4 .2v.4M72 12.9l.1-.1 .3-.1h.3l.1 .2M72 13.4v-.4l.4-.2 .4 .2v.4M72.9 13.8v-.5l.5-.2 .5 .1v.6M72.9 13.8l.1-.2 .4-.1h.3l.2 .3M72.9 13.8l.1 .2 .4 .1 .4-.1 .1-.2M73 13.2v-.4l.4-.1 .4 .1v.4M73 12.4l.1-.2 .3-.1 .3 .1 .1 .2M73 12.8v-.4l.4-.2 .4 .2v.4M73.9 13.2l.3 .3"/>
<path d="M74.2 7.2l-6.7 3.9-.2-.1M74.2 11.6l-.2 .2M74.2 11.7l-.2 .2v.4M74.2 12.1l-.2 .2v.3M74.2 12.5l-.3 .2v.5M74.2 12.9l-.3 .3M74.9 5.3l-22 12.7v20.3M74.9 5.3v20.3M74.9 5.3l25.3 14.6v20.3M52.9 38.3l25.3 14.6 22-12.7M59.7 21.5l.1-.4 .3-.2 .9-.3 1.1 .2 .3 .3 .1 .4M59.7 21.5l.1 .3 .3 .2 .9 .3 1.1-.2 .3-.3 .1-.3"/>
<path d="M62 20.1l.1 .4 .3 .2 .9 .3M62.1 20.5l-.9-.3-.9 .2-.6 .4v.7M62.4 20.7l.1 .3v.5M63.1 24.4l6.3 3.6M66.3 21l-.1 .7-.3 .8-.8 1.2-.5 .4-.5 .3-.6 .1-.4-.1M66.3 21l7.6 4.4M74.9 25.6l-22 12.7M74.9 25.6l25.3 14.6"/>
</g>
<path d="M153.9 74.1h57.1v15.2h-57.1z" fill="#fff" stroke="#000" stroke-width=".16"/>
<g font-size="2.6">
<text x="1.6" y="69.8">Graph revision AD - iso01: Shop orientation: water services on the -Y/+Y faces at z 160/600, drain at the base head, vent on the top head</text>
<text x="1.6" y="73.3">Graph revision AD - iso01: Graph revision AD is the model authority for this build; STEP (export/roof_tank.step) is the solids of record</text>
<text x="1.6" y="76.7">Graph revision AD - iso01: Build fills the node registry envelope exactly; holdup 0.1997 m3 reported, no residence derived (A-VES)</text>
</g>
<g font-size="1.4">
<text x="154.8" y="76.6">Aqueous Solutions (owner) AQS-MFG-ROOF_TANK-ISO01</text>
<text x="154.8" y="79.3">ROOF_TANK fabrication drawing ISO01 (AQS-PLAN-006 M3; graph</text>
<text x="154.8" y="82">Type: fabrication drawing (GA / nozzle orientation / part sheet) Rev 8bcdfe98 Issued 2</text>
<text x="154.8" y="84.7">Created: flow graph pipeline Approved: not approved (study)</text>
<text x="154.8" y="87.4">Sheet 1 of 1 AQS-DWG-001</text>
</g>
</svg>
